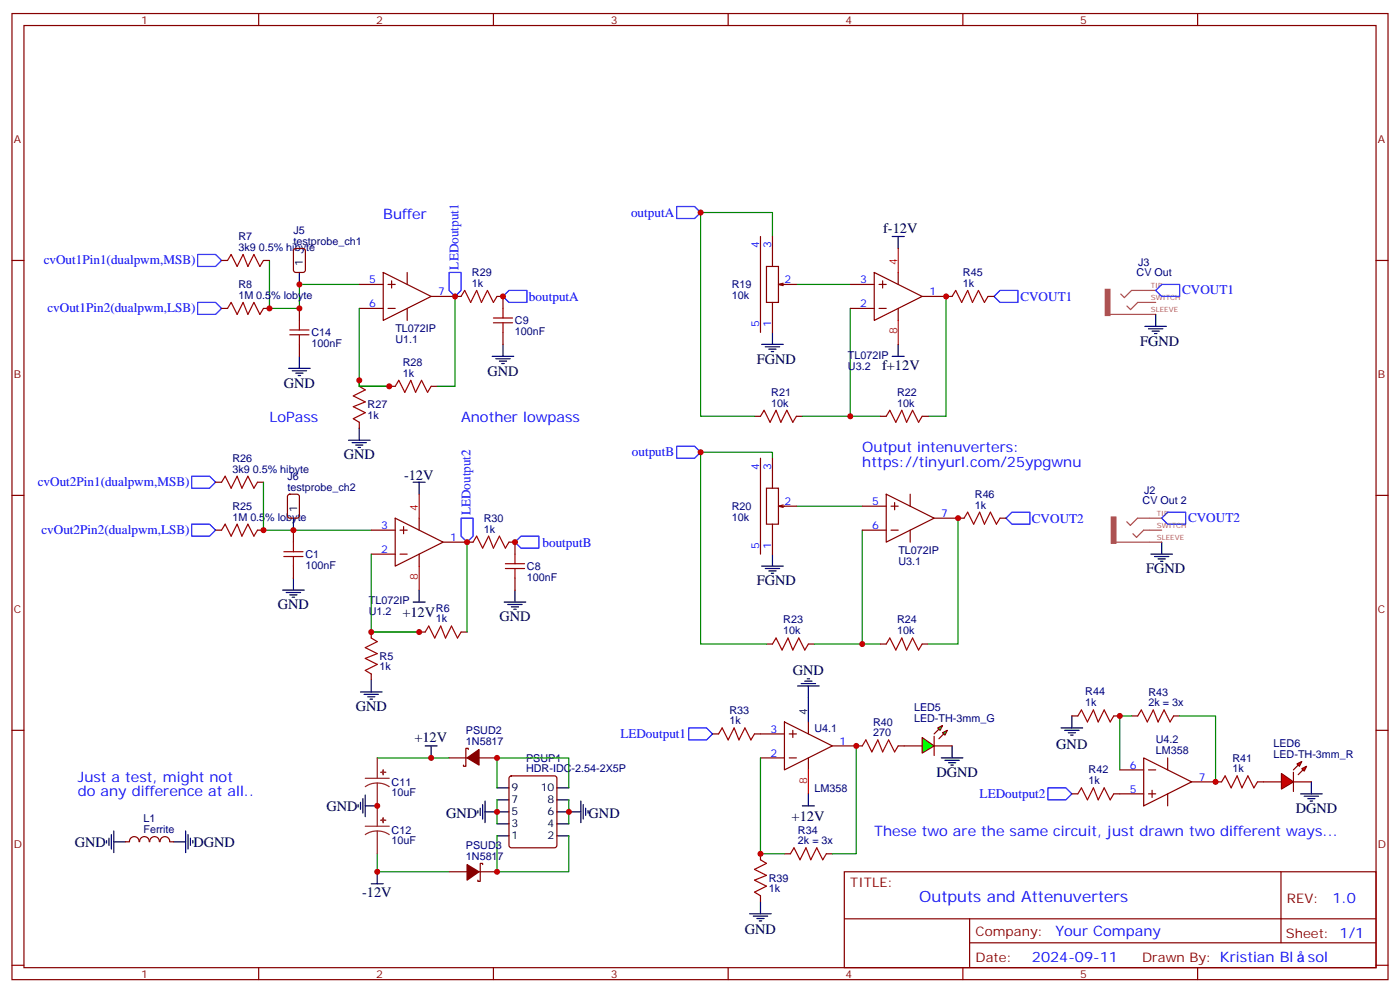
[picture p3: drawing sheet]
<svg xmlns="http://www.w3.org/2000/svg" width="412mm" height="292mm" viewBox="0 0 412 292" stroke-linecap="round" stroke-linejoin="round" font-family="sans-serif">
<g fill="none" stroke="#870000" stroke-width=".35">
<path d="M3.5 4h405.4v284.3h-405.4zM7.1 7.5h398.2v277.3h-398.2zM76.2 4v3.5M145.3 4v3.5M214.5 4v3.5M283.6 4v3.5M352.8 4v3.5M3.5 76.7h3.6M65.3 76.7h1.7M77.6 76.7h1.8M86.7 73.3l.4-.2h2.2l.6 .5 .1 5.9-.5 .6-2.4 .1-.6-.5-.1-5.9zM224 69.6v28.2"/>
<path d="M225.8 78.4h3.5v10.6h-3.5zM227.5 69.6v8.8M405.3 76.7h3.6M65.3 90.8h1.7M77.6 90.8h1.8M105.8 90.8h7.1M105.8 83.7h7.1M112.9 80.2l14.1 7-14.1 7.1zM114.3 90.8h2.1M114.3 83.7h2.1M115.4 82.7v2.1M119.9 80.2v3.5"/>
<path d="M119.9 90.8v3.5M127 87.2h8.8M146.4 87.2h1.8M227.5 89v8.8M230.7 83.4l-1.4 .3M234.6 83.7h-5.3l1.4 .4M250.5 90.8h7M250.5 83.7h7M257.5 80.2l14.1 7-14.1 7.1zM258.9 90.8h2.2M258.9 83.7h2.2M260 82.7v2.1"/>
<path d="M264.6 80.2v3.5M264.6 90.8v3.5M271.6 87.2h7.1M105.8 111.9v1.8M114.7 113.7h1.7M127 113.7h1.8M105.8 124.3v1.7M222.2 122.5h1.8M224 134.9v28.2M227.5 134.9v8.8M234.6 122.5h1.8M259.3 122.5h1.8"/>
<path d="M271.6 122.5h1.8M3.5 145.8h3.6M63.5 156h1.8M63.5 141.9h1.8M75.8 156h1.8M75.8 141.9h1.8M84.9 145.7l.5-.2h2.1l.6 .4 .1 5.9-.5 .7h-2.3l-.7-.5v-5.8zM109.4 156h7M116.4 152.5l14.1 7.1-14.1 7zM117.8 156h2.1M118.9 155v2.1M123.5 152.5v3.5"/>
<path d="M130.5 159.6h8.8M149.9 159.6h1.8M225.8 143.7h3.5v10.6h-3.5zM227.5 154.3v8.8M230.7 148.6l-1.4 .4M234.6 149h-5.3l1.4 .3M254 156h7.1M254 149h7.1M261.1 145.5l14.1 7-14.1 7.1zM262.5 156h2.1M262.5 149h2.1M263.5 147.9v2.1"/>
<path d="M268.1 145.5v3.5M268.1 156v3.6M275.2 152.5h7M405.3 145.8h3.6M109.4 163.1h7M117.8 163.1h2.1M123.5 163.1v3.5M109.4 186v1.8M109.4 198.4v1.7M123.5 186h1.7M135.8 186h1.8M225.8 189.5h1.7"/>
<path d="M238.1 189.5h1.8M259.3 189.5h1.8M271.6 189.5h1.8M3.5 214.9h3.6M209.9 216h1.8M222.2 216h8.9M231.1 212.5l14.1 7-14.1 7.1zM232.5 216h2.1M233.5 214.9v2.2M238.1 212.5v3.5M245.2 219.5h7M405.3 214.9h3.6"/>
<path d="M132.3 223.1h5.3M137.9 220.6v-.4h-.7v5.3h-.7v-.3M141.1 223.1h5.3M150.2 228.6l.4-.2h12.7l.7 .4v20l-.4 .7h-13l-.6-.4-.1-20zM224 223.1h7.1M232.5 223.1h2.1M238.1 223.1v3.5M329.8 233.6h7.1M329.8 226.6h7.1M336.9 223.1l14.1 7-14.1 7.1zM338.3 233.6h2.1M338.3 226.6h2.1"/>
<path d="M339.4 232.6v2.1M344 223.1v3.5M344 233.6v3.6M351 230.1h7.1M37 247.8h1.1M38.1 247.7a1.41 1.41 0 0 1 1.4-1.5 1.41 1.41 0 0 1 1.5 1.5M41.1 247.7a1.41 1.41 0 0 1 1.4-1.5 1.41 1.41 0 0 1 1.4 1.5M44.1 247.7a1.41 1.41 0 0 1 1.4-1.5 1.41 1.41 0 0 1 1.4 1.5M47.2 247.7a1.41 1.41 0 0 1 1.4-1.5 1.41 1.41 0 0 1 1.4 1.5M50.1 247.8h1.1M132.3 256.6h5.3M141.1 256.6h5.3"/>
<path d="M142.2 254.5v-.4h-.7v5.3h-.7v-.4M224 251.3v1.7M231.1 251.3h1.7M243.4 251.3h1.8M248.7 256.6h156.6v28.2h-156.6zM377.3 256.6v20.9M224 263.6v1.8M248.7 270.4h156.5M285.6 277.5h119.6M285.6 270.4v14.1M3.5 284.1h3.6M76.2 284.8v3.5"/>
<path d="M145.3 284.8v3.5M214.5 284.8v3.5M283.6 284.8v3.5M352.8 284.8v3.5M405.3 284.1h3.6"/>
</g>
<g fill="none" stroke="#008700" stroke-width=".35">
<path d="M79.4 76.7v14.1h8.8v-7.1h17.6M227.5 69.6v-7.1h-21.1v60h15.8M105.8 90.8v22.9h8.9h-8.9v-1.8M134.1 87.2v26.5h-5.3M234.6 83.7h15.9M250.5 90.8v31.7h8.8M278.7 87.2v35.3h-5.3M227.5 134.9v-1.8h-21.1v56.4h19.4M236.4 122.5h14.1M77.6 141.9v14.1h31.8M137.6 159.6v26.4M234.6 149h19.4"/>
<path d="M254 156v33.5h5.3M282.2 152.5v37h-8.8M109.4 163.1v22.9h14.1h-14.1M239.9 189.5h14.1M252.2 219.5v31.8h-7M111.1 223.1h21.2M146.4 231.9v-8.8h21.2v8.8M146.4 235.4v7.1M167.6 235.4v7.1M224 223.1v28.2h7.1M111.1 251.3v5.3h21.2M146.4 246v10.6h21.2v-10.6"/>
</g>
<g fill="none" stroke="#a10000" stroke-width=".35">
<path d="M67 76.7l1.1-1.8 1.7 3.5 1.8-3.5 1.4 3.5 1.8-3.5 1.8 3.5 1-1.7M67 90.8l1.1-1.8 1.7 3.5 1.8-3.5 1.4 3.5 1.8-3.5 1.8 3.5 1-1.7M135.8 87.2l1.1-1.7 1.7 3.5 1.8-3.5 1.4 3.5 1.8-3.5 1.7 3.5 1.1-1.8M105.8 113.7l1.8 1.1-3.5 1.7 3.5 1.8-3.5 1.4 3.5 1.8-3.5 1.7 1.7 1.1M116.4 113.7l1.1-1.8 1.7 3.6 1.8-3.6 1.4 3.6 1.8-3.6 1.7 3.6 1.1-1.8M224 122.5l1.1-1.7 1.7 3.5 1.8-3.5 1.4 3.5 1.8-3.5 1.7 3.5 1.1-1.8M261.1 122.5l1-1.7 1.8 3.5 1.7-3.5 1.5 3.5 1.7-3.5 1.8 3.5 1-1.8M65.3 141.9l1-1.7 1.8 3.5 1.7-3.5 1.5 3.5 1.7-3.5 1.8 3.5 1-1.8M65.3 156l1-1.7 1.8 3.5 1.7-3.5 1.5 3.5 1.7-3.5 1.8 3.5 1-1.8M139.3 159.6l1.1-1.8 1.8 3.5 1.7-3.5 1.4 3.5 1.8-3.5 1.8 3.5 1-1.7M109.4 187.8l1.7 1-3.5 1.8 3.5 1.8-3.5 1.4 3.5 1.7-3.5 1.8 1.8 1.1M125.2 186l1.1-1.7 1.8 3.5 1.7-3.5 1.4 3.5 1.8-3.5 1.8 3.5 1-1.8"/>
<path d="M227.5 189.5l1.1-1.7 1.8 3.5 1.7-3.5 1.4 3.5 1.8-3.5 1.8 3.5 1-1.8M261.1 189.5l1-1.7 1.8 3.5 1.7-3.5 1.5 3.5 1.7-3.5 1.8 3.5 1-1.8M211.7 216l1-1.8 1.8 3.6 1.8-3.6 1.4 3.6 1.7-3.6 1.8 3.6 1-1.8M224 253l1.8 1.1-3.6 1.8 3.6 1.7-3.6 1.4 3.6 1.8-3.6 1.8 1.8 1M232.8 251.3l1.1-1.8 1.8 3.5 1.7-3.5 1.4 3.5 1.8-3.5 1.8 3.5 1-1.7"/>
</g>
<path d="M264.6 73.1v7.1M264.6 94.3v7.1M123.5 145.5v7M123.5 166.6v7.1M238.1 226.6v7" fill="none" stroke="#f00" stroke-width=".35"/>
<g fill="none" stroke="#000" stroke-width=".35">
<path d="M262.8 69.6h3.5M264.6 69.6v3.5M88.2 80.2v3.5M227.5 97.8v3.6M337.3 96.1h6.3M338.3 96.8h4.2M339.4 97.5h2.1M340.1 98.2h.7M340.4 92.5v3.6M85 108.4h6.4M86.1 109.1h4.2M87.1 109.8h2.2"/>
<path d="M87.8 110.5h.7M88.2 104.9v3.5M145 104.9h6.3M146 105.6h4.3M147.1 106.3h2.1M147.8 107h.7M148.2 101.4v3.5M224.4 101.4h6.3M225.4 102.1h4.3M226.5 102.8h2.1M227.2 103.5h.7M262.8 104.9h3.5"/>
<path d="M264.6 101.4v3.5M102.7 129.6h6.3M103.7 130.3h4.2M104.8 131h2.1M105.5 131.7h.7M105.8 126v3.6M86.4 152.5v3.5M121.7 141.9h3.5M123.5 141.9v3.6M342.2 159.6v3.5M83.3 173.7h6.3M84.3 174.4h4.2"/>
<path d="M85.4 175.1h2.1M86.1 175.8h.7M86.4 170.1v3.6M121.7 177.2h3.5M123.5 173.7v3.5M148.5 177.2h6.4M149.6 177.9h4.2M150.6 178.6h2.2M151.3 179.3h.7M151.7 173.7v3.5M224.4 166.6h6.3M225.4 167.3h4.3"/>
<path d="M226.5 168h2.1M227.2 168.7h.7M227.5 163.1v3.5M339 163.1h6.4M340.1 163.8h4.2M341.1 164.5h2.2M341.8 165.2h.7M237.8 199.8h.7M106.2 203.7h6.3M107.2 204.4h4.3M108.3 205.1h2.1M109 205.8h.7"/>
<path d="M109.4 200.1v3.6M125.2 219.5h3.6M127 219.5v3.6M234.9 201.9h6.4M236 201.2h4.2M237.1 200.5h2.1M238.1 201.9v10.6M105.5 236.8v.7M106.2 236.1v2.1M106.9 235.1v4.2M107.6 237.2h3.5M107.6 234v6.3"/>
<path d="M140.8 238.6v.7M141.5 237.9v2.1M142.2 236.8v4.3M142.9 238.9h7M142.9 235.8v6.3M146.4 235.4h3.5M146.4 231.9h3.5M164 238.9h7.1M164 235.4h3.6M164 231.9h3.6M171.1 235.8v6.3M171.8 236.8v4.3"/>
<path d="M172.5 237.9v2.1M173.2 238.6v.7M236.4 237.2h3.5M238.1 233.6v3.6M31.4 247.4v.7M32.1 246.7v2.1M32.8 245.6v4.3M33.5 247.8h3.5M33.5 244.6v6.3M51.2 247.8h3.5M54.7 244.6v6.3M55.4 245.6v4.3"/>
<path d="M56.1 246.7v2.1M56.8 247.4v.7M111.1 256.6v3.5M146.4 246h3.5M146.4 242.5h3.5M164 246h3.6M164 242.5h3.6M109.4 260.1h3.5M220.8 268.9h6.4M221.9 269.6h4.2M223 270.3h2.1M223.7 271h.7"/>
<path d="M224 265.4v3.5"/>
</g>
<path d="M58.2 74.9h5.3l1.8 1.8-1.8 1.7h-5.3zM199.3 60.8h5.3l1.8 1.7-1.8 1.8h-5.3zM58.2 89h5.3l1.8 1.8-1.8 1.7h-5.3zM132.3 80.2h3.5v5.3l-1.7 1.7-1.8-1.7zM148.2 87.2l1.7-1.7h5.3v3.5h-5.3zM340.4 85.5l1.8-1.8h5.3v3.5h-5.3zM199.3 131.3h5.3l1.8 1.8-1.8 1.8h-5.3zM56.4 140.2h5.3l1.8 1.7-1.8 1.8h-5.3zM56.4 154.3h5.3l1.8 1.7-1.8 1.8h-5.3zM153.5 157.8h5.2v3.5h-5.2l-1.8-1.7zM342.2 152.5l1.8-1.8h5.2v3.6h-5.2zM202.8 214.2h5.3l1.8 1.8-1.8 1.8h-5.3z" fill="none" stroke="#00f" stroke-width=".35"/>
<path d="M327 92.5h9.8M336.8 85.5h-3.5l-2.1 2.1-1.1-1.1M336.8 89h-1.7l-2.1 2.1-1-1M337 85.5h3.4M337 89h3.4M337 92.5h3.4M328.7 159.6h9.9M338.6 152.5h-3.5l-2.1 2.1-1.1-1M338.6 156h-1.7l-2.1 2.2-1.1-1.1M338.7 152.5h3.5M338.7 156h3.5M338.7 159.6h3.5" fill="none" stroke="#a64a4a" stroke-width=".35"/>
<g fill="#a64a4a" stroke="#a64a4a" stroke-width=".29">
<path d="M327.3 152.2h1.4v7.7h-1.4z"/>
<path d="M325.6 85.1h1.4v7.8h-1.4z"/>
</g>
<g fill="#870000" stroke="#870000" stroke-width=".35">
<path d="M137.6 223.1l3.5-2.5v4.6z"/>
<path d="M137.6 254.5l3.5 2.1-3.5 2.4z"/>
</g>
<path d="M107.6 229.1h7.1M111.1 230.5l-1.8 .2-1.7 .8M111.1 230.5l1.9 .2 1.7 .8M111.1 223.1v6M111.1 230.5v12.7M107.6 243.2h7.1M111.1 244.6l-1.8 .2-1.7 .8M111.1 244.6l1.9 .2 1.7 .8M111.1 244.6v6.7" fill="none" stroke="#8c2424" stroke-width=".35"/>
<g fill="#8c2424" stroke="#8c2424" stroke-width=".35">
<path d="M112.2 227.3h1.4z"/>
<path d="M112.9 226.6v1.4z"/>
<path d="M112.2 241.4h1.4z"/>
<path d="M112.9 240.7v1.4z"/>
</g>
<path d="M271.6 217.1l3.6 2.4-3.6 2.2z" fill="#0f0" stroke="#870000" stroke-width=".35"/>
<path d="M275.2 216.7v5.7z" fill="#f00" stroke="#870000" stroke-width=".35"/>
<g fill="#870000" stroke="#870000" stroke-width=".35">
<path d="M275.2 216l1.4-1.4z"/>
<path d="M276.6 217.4l1.4-1.4z"/>
</g>
<g fill="#0f0" stroke="#870000" stroke-width=".35">
<path d="M276.2 214.2l1.4-.7-.7 1.4z"/>
<path d="M277.6 215.7l1.4-.8-.7 1.5z"/>
</g>
<path d="M252.2 219.5h1.8M264.6 219.5h7M275.2 219.5h5.3" fill="none" stroke="#870000" stroke-width=".35"/>
<path d="M280.5 219.5v3.6M277.3 223.1h6.3M278.3 223.8h4.3M279.4 224.5h2.1M280.1 225.2h.7" fill="none" stroke="#000" stroke-width=".35"/>
<path d="M254 219.5l1.1-1.7 1.7 3.5 1.8-3.5 1.4 3.5 1.8-3.5 1.7 3.5 1.1-1.8" fill="none" stroke="#a10000" stroke-width=".35"/>
<g fill="#f00" stroke="#870000" stroke-width=".35">
<path d="M377.5 227.6l3.5 2.5-3.5 2.1z"/>
<path d="M381 227.3v5.6z"/>
</g>
<g fill="#870000" stroke="#870000" stroke-width=".35">
<path d="M381 226.6l1.4-1.4z"/>
<path d="M382.4 228l1.4-1.4z"/>
</g>
<g fill="#f00" stroke="#870000" stroke-width=".35">
<path d="M382.1 224.8l1.4-.7-.7 1.4z"/>
<path d="M383.5 226.2l1.4-.7-.7 1.4z"/>
</g>
<g fill="none" stroke="#870000" stroke-width=".35">
<path d="M88.2 90.8v3.5M148.2 87.2v3.6M148.2 97.8v3.6M278.7 87.2h1.8M291 87.2h1.8M88.2 101.4v3.5M86.4 156v3.6M151.7 159.6v3.5M282.2 152.5h1.8M294.6 152.5h1.7M86.4 166.6v3.5M151.7 170.1v3.6"/>
<path d="M315.7 210.7h1.8M328.1 210.7h1.7M333.4 210.7h1.7M345.7 210.7h1.8M315.7 233.6h1.8M328.1 233.6h1.7M358.1 230.1h1.7M370.4 230.1h7.1M381 230.1h5.3"/>
</g>
<path d="M312.6 214.2h6.3M313.6 214.9h4.3M314.7 215.7h2.1M315.4 216.4h.7M315.7 210.7v3.5M383.1 233.6h6.4M384.2 234.4h4.2M385.2 235.1h2.1M385.9 235.8h.7M386.3 230.1v3.5" fill="none" stroke="#000" stroke-width=".35"/>
<g fill="none" stroke="#a10000" stroke-width=".35">
<path d="M85.4 98.5h5.6M85.4 97.1h5.6M88.2 94.3v2.8M88.2 98.5v2.9M145.3 95h5.7M145.3 93.6h5.7M148.2 90.8v2.8M148.2 95v2.8M280.5 87.2l1-1.7 1.8 3.5 1.7-3.5 1.5 3.5 1.7-3.5 1.8 3.5 1-1.8M86.4 159.6v2.8M284 152.5l1-1.8 1.8 3.6 1.8-3.6 1.4 3.6 1.7-3.6 1.8 3.6 1.1-1.8M83.6 163.8h5.7"/>
<path d="M83.6 162.4h5.7M86.4 163.8v2.8M148.9 167.3h5.6M148.9 165.9h5.6M151.7 163.1v2.8M151.7 167.3v2.8M317.5 210.7l1.1-1.7 1.7 3.5 1.8-3.5 1.4 3.5 1.8-3.5 1.7 3.5 1.1-1.8M335.1 210.7l1.1-1.7 1.8 3.5 1.7-3.5 1.4 3.5 1.8-3.5 1.8 3.5 1-1.8M317.5 233.6l1.1-1.7 1.7 3.5 1.8-3.5 1.4 3.5 1.8-3.5 1.7 3.5 1.1-1.8M359.8 230.1l1.1-1.7 1.8 3.5 1.7-3.5 1.4 3.5 1.8-3.5 1.8 3.5 1-1.8"/>
</g>
<path d="M292.8 87.2l1.8-1.7h5.3v3.5h-5.3zM135.8 152.5h3.5v5.3l-1.7 1.8-1.8-1.8zM296.3 152.5l1.8-1.8h5.3v3.6h-5.3zM308.7 231.9h5.3l1.7 1.7-1.7 1.8h-5.3z" fill="none" stroke="#00f" stroke-width=".35"/>
<path d="M333.4 210.7h-3.6v15.9M347.5 210.7h10.6v19.4" fill="none" stroke="#008700" stroke-width=".35"/>
<g fill="#c00">
<circle cx="206.4" cy="62.5" r=".88"/>
<circle cx="206.4" cy="133.1" r=".88"/>
<circle cx="79.4" cy="90.8" r=".88"/>
<circle cx="77.6" cy="156" r=".88"/>
<circle cx="167.6" cy="238.9" r=".88"/>
<circle cx="146.4" cy="238.9" r=".88"/>
<circle cx="146.4" cy="256.6" r=".88"/>
<circle cx="127" cy="223.1" r=".88"/>
<circle cx="111.1" cy="256.6" r=".88"/>
<circle cx="109.4" cy="186" r=".88"/>
<circle cx="123.5" cy="186" r=".88"/>
<circle cx="105.8" cy="111.9" r=".88"/>
<circle cx="114.7" cy="113.7" r=".88"/>
<circle cx="86.4" cy="156" r=".88"/>
<circle cx="146.4" cy="223.1" r=".88"/>
<circle cx="88.2" cy="83.7" r=".88"/>
<circle cx="137.6" cy="159.6" r=".88"/>
<circle cx="134.1" cy="87.2" r=".88"/>
<circle cx="111.1" cy="237.2" r=".88"/>
<circle cx="254" cy="189.5" r=".88"/>
<circle cx="250.5" cy="122.5" r=".88"/>
<circle cx="224" cy="251.3" r=".88"/>
<circle cx="252.2" cy="219.5" r=".88"/>
<circle cx="329.8" cy="210.7" r=".88"/>
<circle cx="358.1" cy="230.1" r=".88"/>
<circle cx="278.7" cy="87.2" r=".88"/>
<circle cx="282.2" cy="152.5" r=".88"/>
<circle cx="88.2" cy="90.8" r=".88"/>
<circle cx="148.2" cy="87.2" r=".88"/>
<circle cx="151.7" cy="159.6" r=".88"/>
</g>
<text font-size="4.6" fill="#00f" x="270.8" y="265.6">Outputs and Attenuverters</text>
<g font-size="4.2" fill="#00f">
<text x="112.9" y="64.3">Buffer</text>
<text x="79.4" y="124.3">LoPass</text>
<text x="135.8" y="124.3">Another lowpass</text>
<text x="254" y="133.1">Output intenuverters:</text>
<text x="254" y="137.3">https://tinyurl.com/25ypgwnu</text>
<text x="22.9" y="230.1">Just a test, might not</text>
<text x="22.9" y="234.4">do any difference at all..</text>
<text x="257.5" y="246">These two are the same circuit, just drawn two different ways...</text>
<text x="392.5" y="265.8">1.0</text>
<text x="310.9" y="275.4">Your Company</text>
<text x="304" y="283.2">2024-09-11</text>
<text x="385.3" y="283.1">sol</text>
</g>
<g font-size="4.2">
<text x="260.2" y="68.5">f-12V</text>
<text x="335.8" y="101.7">FGND</text>
<text x="223" y="107">FGND</text>
<text x="143.6" y="110.5">GND</text>
<text x="259.8" y="108.9">f+12V</text>
<text x="83.6" y="114.1">GND</text>
<text x="101.2" y="135.2">GND</text>
<text x="119" y="141.1">-12V</text>
<text x="223" y="172.3">FGND</text>
<text x="337.6" y="168.7">FGND</text>
<text x="81.8" y="179.3">GND</text>
<text x="118.5" y="181.6">+12V</text>
<text x="147.1" y="182.8">GND</text>
<text x="233.5" y="198.6">GND</text>
<text x="104.8" y="209.3">GND</text>
<text x="122.1" y="218.3">+12V</text>
<text x="311.1" y="220.3">GND</text>
<text x="275.9" y="228.7">DGND</text>
<text x="96.1" y="238.6">GND</text>
<text x="381.7" y="239.3">DGND</text>
<text x="131.4" y="240.7">GND</text>
<text x="173.4" y="240.7">GND</text>
<text x="233.2" y="241.5">+12V</text>
<text x="22" y="249.2">GND</text>
<text x="57" y="249.2">DGND</text>
<text x="106.7" y="264.1">-12V</text>
<text x="219.4" y="275">GND</text>
</g>
<g font-size="3.9" fill="#00f">
<text x="185.9" y="63.8">outputA</text>
<text x="12.9" y="77.8">cvOut1Pin1(dualpwm,MSB)</text>
<text x="135" y="79.3" transform="rotate(-90 135 79.3)">LEDoutput1</text>
<text x="155.8" y="88.5">boutputA</text>
<text x="300.6" y="88.6">CVOUT1</text>
<text x="348.2" y="86.6">CVOUT1</text>
<text x="14" y="91.9">cvOut1Pin2(dualpwm,LSB)</text>
<text x="186.1" y="134.3">outputB</text>
<text x="11.1" y="143.1">cvOut2Pin1(dualpwm,MSB)</text>
<text x="138.6" y="151.6" transform="rotate(-90 138.6 151.6)">LEDoutput2</text>
<text x="304" y="153.8">CVOUT2</text>
<text x="350" y="153.6">CVOUT2</text>
<text x="12.2" y="157.2">cvOut2Pin2(dualpwm,LSB)</text>
<text x="159.8" y="160.9">boutputB</text>
<text x="182.7" y="217.2">LEDoutput1</text>
<text x="288.6" y="234.8">LEDoutput2</text>
</g>
<g font-size="3.9" fill="#800">
<text x="250.5" y="261.2">TITLE:</text>
<text x="379.1" y="265.8">REV:</text>
<text x="287.4" y="275.4">Company:</text>
<text x="378.7" y="276">Sheet: 1/1</text>
<text x="287.4" y="283">Date:</text>
<text x="336.4" y="283.1">Drawn By: Kristian Bl</text>
</g>
<g font-size="3.2" fill="#800">
<text x="41.6" y="7">1</text>
<text x="110.8" y="7">2</text>
<text x="179.9" y="7">3</text>
<text x="249.1" y="7">4</text>
<text x="318.2" y="7">5</text>
<text x="4.1" y="42.1">A</text>
<text x="405.9" y="42.1">A</text>
<text x="4.1" y="111.2">B</text>
<text x="405.9" y="111.2">B</text>
<text x="4.1" y="180.4">C</text>
<text x="405.9" y="180.4">C</text>
<text x="4.1" y="249.5">D</text>
<text x="405.9" y="249.5">D</text>
<text x="41.6" y="287.8">1</text>
<text x="110.8" y="287.8">2</text>
<text x="179.9" y="287.8">3</text>
<text x="249.1" y="287.8">4</text>
<text x="318.2" y="287.8">5</text>
</g>
<g font-size="3.2" fill="#000080">
<text x="70.2" y="70.7">R7</text>
<text x="86.5" y="69">J5</text>
<text x="70.2" y="73.8">3k9 0.5% hibyte</text>
<text x="86.5" y="72.1">testprobe_ch1</text>
<text x="139" y="81.2">R29</text>
<text x="283.6" y="81.2">R45</text>
<text x="334.8" y="81.4">CV Out</text>
<text x="335.3" y="78.4">J3</text>
<text x="70.2" y="87.9">1M 0.5% lobyte</text>
<text x="70.2" y="84.8">R8</text>
<text x="139" y="84.4">1k</text>
<text x="215.5" y="87.9">10k</text>
<text x="215.5" y="84.8">R19</text>
<text x="283.6" y="84.4">1k</text>
<text x="151.7" y="95.4">C9</text>
<text x="91.7" y="98.9">C14</text>
<text x="116.5" y="97.8">TL072IP</text>
<text x="116.5" y="101">U1.1</text>
<text x="151.7" y="98.5">100nF</text>
<text x="91.7" y="102.1">100nF</text>
<text x="118.6" y="107.8">R28</text>
<text x="249.8" y="105.6">TL072IP</text>
<text x="118.6" y="110.9">1k</text>
<text x="249.8" y="108.8">U3.2</text>
<text x="227.2" y="119.7">10k</text>
<text x="227.2" y="116.5">R21</text>
<text x="264.2" y="119.7">10k</text>
<text x="264.2" y="116.5">R22</text>
<text x="108.3" y="123.2">1k</text>
<text x="108.3" y="120.1">R27</text>
<text x="68.4" y="135.9">R26</text>
<text x="68.4" y="139.1">3k9 0.5% hibyte</text>
<text x="84.7" y="141.3">J6</text>
<text x="84.7" y="144.4">testprobe_ch2</text>
<text x="287.2" y="149.7">1k</text>
<text x="287.2" y="146.5">R46</text>
<text x="336.6" y="148.4">CV Out 2</text>
<text x="337" y="145.5">J2</text>
<text x="68.4" y="153.2">1M 0.5% lobyte</text>
<text x="68.4" y="150">R25</text>
<text x="142.5" y="153.6">R30</text>
<text x="215.5" y="153.2">10k</text>
<text x="215.5" y="150">R20</text>
<text x="142.5" y="156.7">1k</text>
<text x="90" y="167.3">100nF</text>
<text x="90" y="164.2">C1</text>
<text x="155.2" y="167.7">C8</text>
<text x="264.6" y="163.1">TL072IP</text>
<text x="264.6" y="166.3">U3.1</text>
<text x="155.2" y="170.9">100nF</text>
<text x="108.7" y="177.9">TL072IP</text>
<text x="108.7" y="181.1">U1.2</text>
<text x="128.4" y="183.2">1k</text>
<text x="128.4" y="180">R6</text>
<text x="230.7" y="183.5">R23</text>
<text x="264.2" y="183.5">R24</text>
<text x="230.7" y="186.7">10k</text>
<text x="264.2" y="186.7">10k</text>
<text x="111.8" y="197.3">1k</text>
<text x="111.8" y="194.2">R5</text>
<text x="269.2" y="209.4">LED5</text>
<text x="319.7" y="207.9">1k</text>
<text x="319.7" y="204.7">R44</text>
<text x="338.3" y="207.9">2k = 3x</text>
<text x="338.3" y="204.7">R43</text>
<text x="214.9" y="213.2">1k</text>
<text x="214.9" y="210">R33</text>
<text x="239.9" y="215.4">U4.1</text>
<text x="257.2" y="213.5">R40</text>
<text x="269.2" y="212.5">LED-TH-3mm_G</text>
<text x="137.2" y="219.2">1N5817</text>
<text x="137.2" y="216">PSUD2</text>
<text x="257.2" y="216.7">270</text>
<text x="340.5" y="221.9">LM358</text>
<text x="340.5" y="218.8">U4.2</text>
<text x="375.1" y="219.9">LED6</text>
<text x="155" y="227.3">HDR-IDC-2.54-2X5P</text>
<text x="155" y="224.1">PSUP1</text>
<text x="320.7" y="227.6">R42</text>
<text x="363" y="227.3">1k</text>
<text x="363" y="224.1">R41</text>
<text x="375.1" y="223.1">LED-TH-3mm_R</text>
<text x="115.4" y="231.3">C11</text>
<text x="239.9" y="233">LM358</text>
<text x="320.7" y="230.8">1k</text>
<text x="115.4" y="234.4">10uF</text>
<text x="42.3" y="245.2">Ferrite</text>
<text x="42.3" y="242">L1</text>
<text x="115.4" y="245.4">C12</text>
<text x="235.1" y="245.3">R34</text>
<text x="115.4" y="248.5">10uF</text>
<text x="137.2" y="249.9">PSUD3</text>
<text x="235.1" y="248.5">2k = 3x</text>
<text x="137.2" y="253">1N5817</text>
<text x="226.5" y="262.6">1k</text>
<text x="226.5" y="259.5">R39</text>
</g>
<g font-size="3.2" fill="#00f">
<text x="223.7" y="73.1" transform="rotate(-90 223.7 73.1)">4</text>
<text x="227.2" y="73.1" transform="rotate(-90 227.2 73.1)">3</text>
<text x="108.8" y="83.4">5</text>
<text x="231.1" y="83.4">2</text>
<text x="253.4" y="83.4">3</text>
<text x="129.1" y="86.9">7</text>
<text x="273.8" y="86.9">1</text>
<text x="108.8" y="90.4">6</text>
<text x="253.4" y="90.4">2</text>
<text x="223.7" y="96.3" transform="rotate(-90 223.7 96.3)">5</text>
<text x="227.2" y="96.3" transform="rotate(-90 227.2 96.3)">1</text>
<text x="223.7" y="138.4" transform="rotate(-90 223.7 138.4)">4</text>
<text x="227.2" y="138.4" transform="rotate(-90 227.2 138.4)">3</text>
<text x="231.1" y="148.6">2</text>
<text x="256.9" y="148.6">5</text>
<text x="112.3" y="155.7">3</text>
<text x="256.9" y="155.7">6</text>
<text x="277.3" y="152.2">7</text>
<text x="132.6" y="159.2">1</text>
<text x="223.7" y="161.6" transform="rotate(-90 223.7 161.6)">5</text>
<text x="227.2" y="161.6" transform="rotate(-90 227.2 161.6)">1</text>
<text x="112.3" y="162.7">2</text>
<text x="226.9" y="215.7">3</text>
<text x="247.3" y="219.2">1</text>
<text x="226.9" y="222.7">2</text>
<text x="332.8" y="226.2">6</text>
<text x="332.8" y="233.3">5</text>
<text x="353.1" y="229.8">7</text>
</g>
<g font-size="3.2">
<text x="89.3" y="78.4" transform="rotate(-90 89.3 78.4)">1</text>
<text x="87.5" y="150.7" transform="rotate(-90 87.5 150.7)">1</text>
<text x="237.8" y="210.4" transform="rotate(-90 237.8 210.4)">4</text>
<text x="150.6" y="232.9">9</text>
<text x="159.3" y="232.9">10</text>
<text x="150.6" y="240">5</text>
<text x="150.6" y="236.5">7</text>
<text x="161.3" y="240">6</text>
<text x="161.3" y="236.5">8</text>
<text x="150.6" y="243.5">3</text>
<text x="161.3" y="243.5">4</text>
<text x="150.6" y="247.1">1</text>
<text x="161.3" y="247.1">2</text>
</g>
<g font-size="3.2" fill="#f00">
<text x="264.2" y="78.1" transform="rotate(-90 264.2 78.1)">4</text>
<text x="264.2" y="98.4" transform="rotate(-90 264.2 98.4)">8</text>
<text x="123.1" y="150.4" transform="rotate(-90 123.1 150.4)">4</text>
<text x="123.1" y="170.7" transform="rotate(-90 123.1 170.7)">8</text>
<text x="237.8" y="230.7" transform="rotate(-90 237.8 230.7)">8</text>
</g>
<g font-size="2.1" fill="#a54b4b">
<text x="339" y="84.8">TIP</text>
<text x="339" y="88.3">SWITCH</text>
<text x="339" y="91.8">SLEEVE</text>
<text x="340.8" y="151.8">TIP</text>
<text x="340.8" y="155.3">SWITCH</text>
<text x="340.8" y="158.9">SLEEVE</text>
</g>
</svg>
